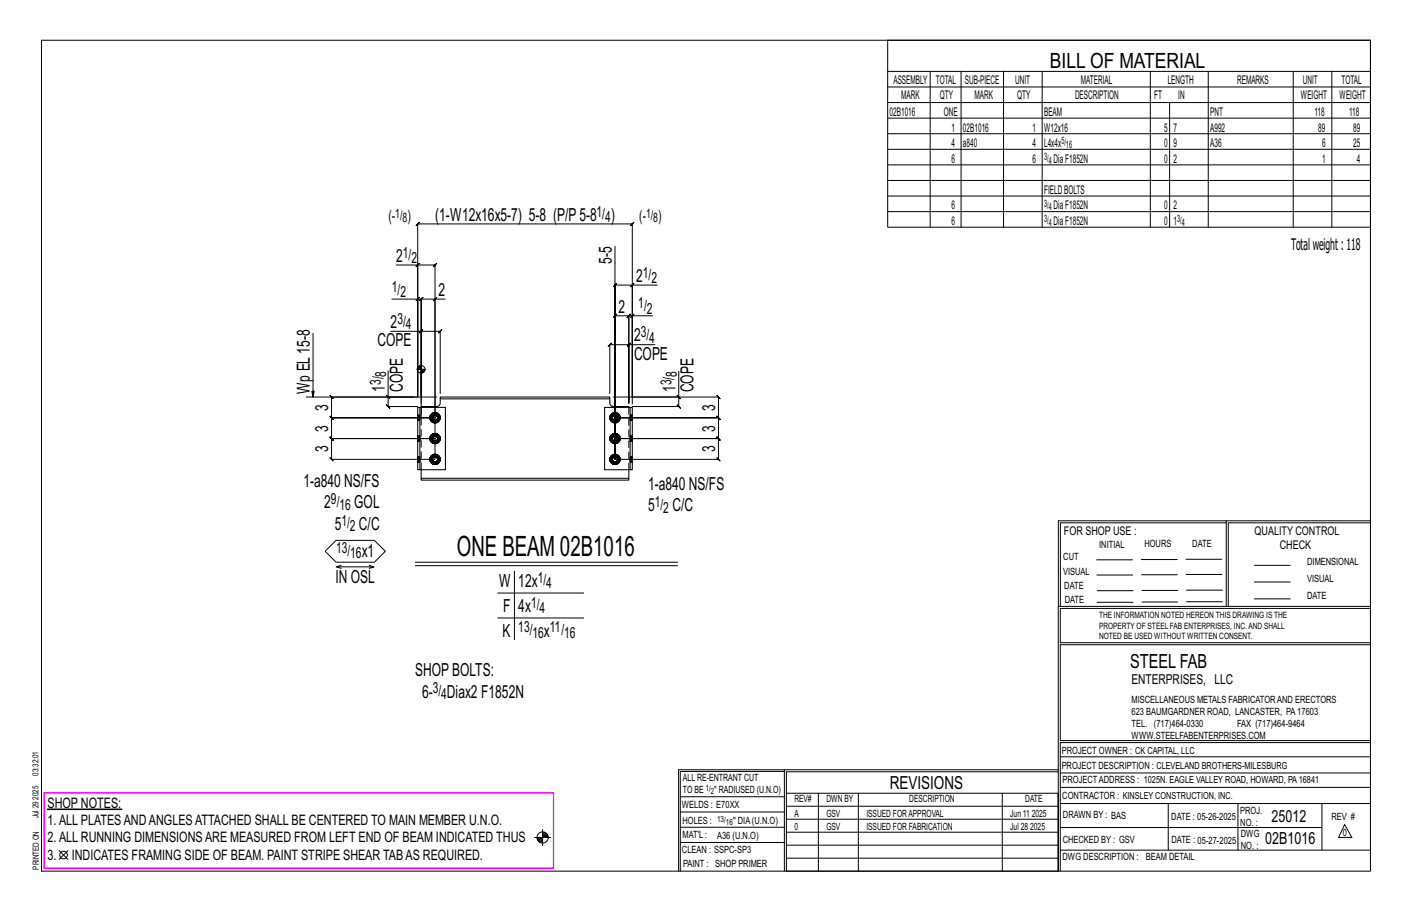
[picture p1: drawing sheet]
<svg xmlns="http://www.w3.org/2000/svg" width="432mm" height="279mm" viewBox="0 0 432 279" stroke-linecap="round" stroke-linejoin="round" font-family="sans-serif">
<path d="M14.5 247.3h22.8v.2h-22.8z" fill="#000" stroke="#000" stroke-width=".31"/>
<g fill="none" stroke="#000" stroke-width=".31">
<path d="M12.7 12.3h406.4v254h-406.4zM271.5 12.3h147.6v57.2h-147.6zM271.5 21.8h147.6M271.5 26.6h147.6M271.5 31.4h147.6M271.5 36.1h147.6M284.5 21.8v47.7M293.9 21.8v47.7M306.9 21.8v47.7M318.7 21.8v47.7M351.8 21.8v47.7M357.7 31.4v38.1"/>
<path d="M369.5 21.8v47.7M395.5 21.8v47.7M407.3 21.8v47.7M271.5 40.9h147.6M271.5 45.6h147.6M271.5 50.4h147.6M271.5 55.2h147.6M271.5 59.9h147.6M188.1 75.3v65.1v-53.3l-.5 .5 1-1-.5 .5h5.3M271.5 64.7h147.6M121.1 81h6.6v40.4v-30h-7.9M127.7 81l-.5 .5 1-1z"/>
<path d="M127.7 81h5.3l-.5 .5 1-1-.5 .5v59.4h-31.6l.5 .5-1-1 .5 .5v-6.3l.5 .5-1-1 .5 .5h31.6h-31.6l.5 .5-1-1 .5 .5v-6.4l.5 .5-1-1 1 1-1-1 .5 .5v-6.3l.5 .5-1-1 .5 .5h25M127.7 91.4h8.4M128.2 90.9l-1 1zM133 91.4l-.5 .5 1-1zM133 91.4v36.3h-31.6h31.6M193.4 87.1l.5-.5-1 1zM193.4 96.5l.5-.5-1 1zM193.4 96.5h-1.1l.5-.5-1 1 .5-.5v26.7v-17.8h8M199.6 96.5h-6.2v27M201 87.1h-7.6v34.3h26.3l-.5-.5 1 1-.5-.5v6.3l-.5-.5 1 1-.5-.5h-31.6h31.6l-.5-.5 1 1-.5-.5v6.4l-.5-.5 1 1-.5-.5h-31.6h31.6l-.5-.5 1 1-.5-.5v6.3l-.5-.5 1 1-.5-.5h-31.6v-43.9l-.5 .5 1-1-.5 .5h4.2l-.5 .5 1-1-.5 .5v26.7M95.7 101.9v19.5l-.3-1.8h.7l-.4 1.8M118.7 113.4v8h14.9"/>
<path d="M119.5 101.3h9.3v21.9M127.4 112.9h2.8M127.7 112.4v.5M128 112.1v.8M128.2 111.9v1M128.3 101.8l1-1zM128.4 111.8v1.1M128.6 111.8v1.1M128.8 101.3h5.8l-.5 .5 1-1-.5 .5v19M128.8 111.5v8.8M129 112.9v1.1M129.2 112.9v1.1"/>
<path d="M129.4 112.9v1M129.6 112.9v.8M129.9 112.9v.5M192.3 105.4l.5-.5-1 1zM192.3 105.4h-5.8l.5-.5-1 1 .5-.5v14.9M207.6 113.5v7.9h-20.1M93.6 121.4h34.1v-52.9l-.5 .5 1-1-.5 .5h65.7l-.5 .5 1-1-.5 .5v52.9M118.2 120.9l1 1zM118.7 121.4v2.9l-.5-.5 1 1-.5-.5h9M128.8 121.4v-30l-.5 .5 1-1-1 1 1-1-.5 .5v36.3M131.5 134.1h.5M131.5 127.7h.5"/>
<path d="M131.6 139.8l.5 .2-.1 .4M131.6 133.5l.5 .2-.1 .4M131.6 127.1l.5 .2-.1 .4M132 135.1l.5 .4M132 128.8l.5 .3M132 134.1l.1 .4-.5 .1M132 127.7l.1 .4-.5 .2M132.1 133.7l.2-.4-.3-.3a1.52 1.52 0 0 0 0 2.1l.3-.3-.2-.3M132.1 127.3l.2-.3-.3-.4a1.52 1.52 0 0 0 0 2.2l.3-.4-.2-.3M132.3 134.8l.3 .2-.1 .5 .5 .1M132.3 128.4l.3 .3-.1 .4 .5 .1M132.5 139l-.5 .3"/>
<path d="M132.5 132.7l-.5 .3M132.5 126.3l-.5 .3M132.6 135l.4 .1v.5l.6-.1M132.6 128.7h.4v.5l.6-.1M133 138.9l-.5 .1 .1 .5-.3 .2M133 139.4l.4 .1 .2-.5 .5 .3-.3 .4M133 132.5l-.5 .2 .1 .4-.3 .2M133 133l.4 .1 .2-.4 .5 .3-.3 .3M133 126.2l-.5 .1 .1 .5-.3 .2M133 126.7l.4 .1 .2-.5 .5 .3-.3 .4M133.4 139.5l.4 .2 .3 .7h.5l-.2 .6M133.4 133.1l.4 .2 .3 .8h.5l-.2 .5"/>
<path d="M133.4 126.8l.4 .2 .3 .7h.5l-.2 .6M133.6 139l-.6-.1v.5l-.4 .1M133.6 132.7l-.6-.2v.5l-.4 .1M133.6 126.3l-.6-.1v.5l-.4 .1M133.8 134.8l.3 .3-.5 .4-.2-.5-.4 .1M133.8 128.4l.3 .4-.5 .3-.2-.4h-.4M134 134.5l.4 .1-.3 .5M134 128.1l.4 .2-.3 .5M134.1 134.1l-.3 .7-.4 .2M134.1 127.7l-.3 .7-.4 .3M134.1 139.3l.3 .5-.4 .2M134.1 133l.3 .5-.4 .2"/>
<path d="M134.1 126.6l.3 .5-.4 .2M134.4 139.8l.2 .6M134.4 133.5l.2 .6M134.4 127.1l.2 .6M186.5 134.1h.5M186.5 127.7h.5M186.7 127.1l.4 .2-.1 .4M186.7 133.5l.4 .2-.1 .4M186.7 139.8l.4 .2-.1 .4M187 128.8l.5 .3M187 135.1l.5 .4M187 127.7l.1 .4-.4 .2"/>
<path d="M187 134.1l.1 .4-.4 .1M187.1 127.3l.2-.3-.3-.4a1.52 1.52 0 0 0 0 2.2l.3-.4-.2-.3M187.1 133.7l.2-.4-.3-.3a1.52 1.52 0 0 0 0 2.1l.3-.3-.2-.3M187.3 128.4l.4 .3-.2 .4 .6 .1M187.3 134.8l.4 .2-.2 .5 .6 .1M187.5 126.3l-.5 .3M187.5 132.7l-.5 .3M187.5 139l-.5 .3M187.7 128.7h.4v.5l.5-.1M187.7 135l.4 .1v.5l.5-.1M188.1 126.2l-.6 .1 .2 .5-.4 .2M188.1 126.7l.4 .1 .1-.5 .5 .3-.3 .4"/>
<path d="M188.1 132.5l-.6 .2 .2 .4-.4 .2M188.1 133l.4 .1 .1-.4 .5 .3-.3 .3M188.1 138.9l-.6 .1 .2 .5-.4 .2M188.1 139.4l.4 .1 .1-.5 .5 .3-.3 .4M188.5 126.8l.3 .2 .3 .7h.5l-.1 .6M188.5 133.1l.3 .2 .3 .8h.5l-.1 .5M188.5 139.5l.3 .2 .3 .7h.5l-.1 .6M188.6 126.3l-.5-.1v.5l-.4 .1M188.6 132.7l-.5-.2v.5l-.4 .1M188.6 139l-.5-.1v.5l-.4 .1M188.8 128.4l.3 .4-.5 .3-.1-.4h-.4M188.8 134.8l.3 .3-.5 .4-.1-.5-.4 .1"/>
<path d="M189 128.1l.5 .2-.4 .5M189 134.5l.5 .1-.4 .5M189.1 127.7l-.3 .7-.3 .3M189.1 134.1l-.3 .7-.3 .2M189.1 126.6l.4 .5-.5 .2M189.1 133l.4 .5-.5 .2M189.1 139.3l.4 .5-.5 .2M189.5 127.1l.1 .6M189.5 133.5l.1 .6M189.5 139.8l.1 .6M207.1 120.9l1 1zM207.6 121.4v2.9l-.5-.5 1 1-.5-.5h-14.2"/>
<path d="M131.5 140.4h.5M132 141.5l.5 .3M132 140.4l.1 .4-.5 .2M132.1 140l.2-.3-.3-.4a1.52 1.52 0 0 0 0 2.2l.3-.4-.2-.3M132.3 141.1l.3 .3-.1 .4 .5 .1M132.6 141.4h.4v.5l.6-.1M133.8 141.1l.3 .4-.5 .3-.2-.4h-.4M134 140.8l.4 .2-.3 .5M134.1 140.4l-.3 .7-.4 .3M186.5 140.4h.5M187 141.5l.5 .3M187 140.4l.1 .4-.4 .2"/>
<path d="M187.1 140l.2-.3-.3-.4a1.52 1.52 0 0 0 0 2.2l.3-.4-.2-.3M187.3 141.1l.4 .3-.2 .4 .6 .1M187.7 141.4h.4v.5l.5-.1M188.8 141.1l.3 .4-.5 .3-.1-.4h-.4M189 140.8l.5 .2-.4 .5M189.1 140.4l-.3 .7-.3 .3M375 159.8h-50.7v25.6M375 159.2h-51.3l-.1 107.1M419.1 159.2h-44.1v26.2M419.1 159.8h-43.5v25.6M99.4 168.5l3.4-3.3h11.7l3.3 3.3-3.3 3.4h-11.7zM102.9 173.3h11.4l-1.4 .5"/>
<path d="M104.3 172.8l-1.4 .5 1.4 .5M112.9 172.8l1.4 .5M127 171.9h80.2M127 172.9h80.2M157.3 174.6v21M335.4 171.1h10.9M335.4 175.8h11M349 171h11M349.1 175.7h11M362.7 171h10.9M362.7 175.6h11M383.6 172.8h11"/>
<path d="M383.6 177.9h11M152.2 181.3h26.3M152.2 188.9h26.3M323.7 185.4h95.4M335.5 184.1h11M335.5 180.6h11M349.2 184h11M349.2 180.5h11M362.9 180.4h10.9M362.9 184h10.9M383.6 183.1h11M419.1 186h-94.9v10.5h94.9"/>
<path d="M419.1 197.1h-94.9v29.3h94.9v.6h-94.9v39.3M239.9 235.8h-31.9v30.5M239.9 235.3h-32.4v31M323.6 235.3h-83.7v31M323.6 235.9h-83.1v6.6M324.2 236.3h94.9M324.2 231.4h94.9M163.5 256h4.9M164.2 256.3h1.7M164.3 256.6h1.6M164.4 256.9h1.5M164.7 257.2h1.2"/>
<path d="M165 257.4h.9M165.9 253.6v4.9M165.9 254.6h1M165.9 255.7h1.7M165.9 254.9h1.3M165.9 255.2h1.5M165.9 255.4h1.7M208 252.9h31.9M208 257.5h31.9M208 243.6h31.9M208 248.2h31.9M240.5 242.5h83.1v23.8h-83.1z"/>
<path d="M240.5 258.4h83.1M240.5 254.4h83.1M240.5 250.4h83.1M240.5 246.5h83.1M250.3 242.5v23.8M262.5 242.5v23.8M306.5 242.5v23.8M324.2 253h80.1M324.2 245.6h94.9M324.2 259.9h94.9M324.2 240.7h94.9M357.3 245.6v14.3"/>
<path d="M378.6 245.6v14.3M404.3 245.6v14.3M411.2 252.1l2.2 3.9h-4zM18.1 260l2.7 2.7M20.8 260l-2.7 2.7M240.5 262.3h83.1"/>
<circle cx="128.8" cy="112.9" r="1.16"/>
<circle cx="165.9" cy="256" r="1.71"/>
<circle cx="19.4" cy="261.4" r="1.17"/>
</g>
<path d="M13.5 242.4h155.8v23h-155.8z" fill="none" stroke="#f0f" stroke-width=".5"/>
<path d="M127.7 124.5h.7v19.1h-.7zM128.4 124.5h7.8v19.1h-7.8M134.6 121.4h51.9v.5h-51.9zM134.6 121.9v1.3a1.06 1.06 0 0 1-1 1.1h-4.8v.2M186.5 121.9v1.3a1.06 1.06 0 0 0 1 1.1h4.8v.2M192.7 124.5h.7v19.1h-.7zM192.7 124.5h-7.8v19.1h7.8M128.8 146.2h63.5v.6h-63.5zM128.8 143.6v2.6M192.3 143.6v2.6" fill="none" stroke="#000" stroke-width=".32"/>
<g fill="none" stroke="#000" stroke-width=".31" stroke-dasharray="2 1.4">
<path d="M127.7 139.8v-.2h.7v.2M127.7 139.6h.7M127.7 134.9h.7zM127.7 134.9v-.2M127.7 134.4v.3h.7v.2M127.7 134.1v-.4h.7v.4M127.7 133.7v-.2h.7v.2M127.7 133.5v-.2h.7v.2M127.7 133.3h.7M127.7 128.5l.7 .1zM127.7 128.5v-.2M127.7 128v.3h.7v.2"/>
<path d="M127.7 127.7v-.3h.7v.3M127.7 127.4v-.3h.7v.3M127.7 127.1v-.2h.7v.2M127.7 126.9h.7M128.4 134.4v-.3h-.7v.3h.7v.3M128.4 128v-.3h-.7v.3h.7v.3M128.8 124.5v19.1M131.4 134.1l.2 .6zM131.4 127.7l.2 .6zM131.5 134.1l.1 .5zM131.5 134.1l.8-1.4-.8 1.4 .8 1.3-.8-1.3h.5M131.5 127.7l.1 .6z"/>
<path d="M131.5 127.7l.8-1.3-.8 1.3 .8 1.3-.8-1.3h.5M131.6 139.8l-.2 .6zM131.6 133.5l-.2 .6zM131.6 134.7l.3 .5zM131.6 127.1l-.2 .6zM131.6 128.3l.3 .5zM131.6 139.8l.5 .2-.1 .4M131.6 134.6l.5-.1-.1-.4M131.6 133.5l.5 .2-.1 .4M131.6 128.3l.5-.2-.1-.4M131.6 127.1l.5 .2-.1 .4M131.9 139.3l-.3 .5z"/>
<path d="M131.9 139.3l.5-.4zM131.9 132.9l-.3 .6zM131.9 135.2l.5 .3zM131.9 132.9l.5-.3zM131.9 126.6l-.3 .5zM131.9 128.8l.5 .4zM131.9 126.6l.5-.4zM132 139.3l.5-.3zM132 139.3l.5-.3M132 135.1l.5 .4zM132 135.1l.5 .4M132 133l.5-.3z"/>
<path d="M132 133l.5-.3M132 128.8l.5 .3zM132 128.8l.5 .3M132 126.6l.5-.3zM132 126.6l.5-.3M132.1 134.5l.5 .5M132.1 133.7l.5-.6M132.1 128.1l.5 .6M132.1 127.3l.5-.5M132.2 134.1l.1 .4zM132.2 127.7l.1 .4zM132.3 139.1h1.5z"/>
<path d="M132.3 135.4h1.5zM132.3 132.7h1.5zM132.3 129h1.5zM132.3 126.4h1.5zM132.3 139.7l-.3-.4-.5 1.1 .1-.6v1.2l.4 .5-.4-.5 .4 .5 .3-.4M132.3 133.3l-.3-.3-.5 1.1 .1-.6v1.1l.4 .5-.4-.5 .4 .5 .3-.3M132.3 127l-.3-.4-.5 1.1 .1-.6v1.2l.4 .5-.4-.5 .4 .5 .3-.4M132.3 133.7l-.1 .4zM132.3 134.5l.3 .3zM132.3 133.7l.3-.3zM132.3 127.3l-.1 .4zM132.3 128.1l.3 .3z"/>
<path d="M132.3 127.3l.3-.3zM132.4 138.9l.6-.1zM132.4 135.5l.6 .2zM132.4 132.6l.6-.1zM132.4 129.2l.6 .1zM132.4 126.2l.6-.1zM132.6 139.7l.4-.1zM132.6 135l.4 .1v.5l-.5-.1 .5 .1-.5-.1zM132.6 134.8l.4 .1zM132.6 133.4l.4-.1zM132.6 128.7h.4v.5l-.5-.1 .5 .1-.5-.1zM132.6 128.4l.4 .1z"/>
<path d="M132.6 127l.4-.1zM133 138.9l-.5 .1 .5-.1-.5 .1 .1 .5 .4-.1M133 139.6l.4 .1zM133 138.9l.6 .1-.6-.1 .6 .1-.2 .5-.4-.1zM133 138.8l.6 .1zM133 132.5l-.5 .2 .5-.2-.5 .2 .1 .4 .4-.1M133 135.7l.6-.2zM133 135.6l.6-.1zM133 135.6l.6-.1M133 135.1l.4-.1 .2 .5M133 134.9l.4-.1zM133 133.3l.4 .1z"/>
<path d="M133 132.5l.6 .2-.6-.2 .6 .2-.2 .4-.4-.1zM133 132.5l.6 .1zM133 126.2l-.5 .1 .5-.1-.5 .1 .1 .5 .4-.1M133 129.3l.6-.1zM133 129.2l.6-.1zM133 129.2l.6-.1M133 128.7h.4l.2 .4M133 128.5l.4-.1zM133 126.9l.4 .1zM133 126.2l.6 .1-.6-.1 .6 .1-.2 .5-.4-.1zM133 126.1l.6 .1zM133.4 139.7l.3 .3z"/>
<path d="M133.4 139.5l.4 .2M133.4 135l.4-.2M133.4 134.8l.3-.3zM133.4 133.4l.3 .3zM133.4 133.1l.4 .2M133.4 128.7l.4-.3M133.4 128.4l.3-.3zM133.4 127l.3 .3zM133.4 126.8l.4 .2M133.6 139l.5 .3zM133.6 139l.5 .3M133.6 135.5l.5-.4z"/>
<path d="M133.6 135.5l.5-.4M133.6 132.7l.5 .3zM133.6 132.7l.5 .3M133.6 129.1l.5-.3zM133.6 129.1l.5-.3M133.6 126.3l.5 .3zM133.6 126.3l.5 .3M133.6 138.9l.6 .4zM133.6 135.5l.6-.3zM133.6 132.6l.6 .3zM133.6 129.2l.6-.4zM133.6 126.2l.6 .4z"/>
<path d="M133.7 133.7l.1 .4zM133.7 127.3l.1 .4zM133.8 139.1l.8 1.3zM133.8 132.7l.8 1.4zM133.8 126.4l.8 1.3zM133.8 134.1l-.1 .4zM133.8 127.7l-.1 .4zM134 134.5l.4 .1-.3 .5M134 133.7l.4-.2-.3-.5M134 128.1l.4 .2-.3 .5M134 127.3l.4-.2-.3-.5M134.1 139.3l-.3 .4 .3 .7h.5l-.2 .6"/>
<path d="M134.1 135.1l-.3-.3 .3-.7M134.1 133l-.3 .3 .3 .8h.5l-.2 .5M134.1 128.8l-.3-.4 .3-.7M134.1 126.6l-.3 .4 .3 .7h.5l-.2 .6M134.2 139.3l.3 .5zM134.2 132.9l.3 .6zM134.2 126.6l.3 .5zM134.4 139.8l.2 .6zM134.4 139.8l.2 .6M134.4 133.5l.2 .6zM134.4 133.5l.2 .6M134.4 127.1l.2 .6z"/>
<path d="M134.4 127.1l.2 .6M134.5 139.8l.1 .6zM134.5 134.7l-.3 .5zM134.5 133.5l.1 .6zM134.5 128.3l-.3 .5zM134.5 127.1l.1 .6zM134.6 134.1l-.8 1.3zM134.6 127.7l-.8 1.3zM134.6 134.1l-.1 .6zM134.6 127.7l-.1 .6zM186.5 127.7l.1 .6zM186.5 134.1l.1 .6z"/>
<path d="M186.5 127.7l.2 .6zM186.5 127.7l.8-1.3-.8 1.3 .8 1.3-.8-1.3h.5M186.5 134.1l.2 .5zM186.5 134.1l.8-1.4-.8 1.4 .8 1.3-.8-1.3h.5M186.6 127.1l-.1 .6zM186.6 128.3l.3 .5zM186.6 133.5l-.1 .6zM186.6 134.7l.3 .5zM186.6 139.8l-.1 .6zM186.7 128.3l.4-.2-.1-.4M186.7 127.1l.4 .2-.1 .4M186.7 134.6l.4-.1-.1-.4"/>
<path d="M186.7 133.5l.4 .2-.1 .4M186.7 139.8l.4 .2-.1 .4M186.9 126.6l-.3 .5zM186.9 128.8l.6 .4zM186.9 126.6l.6-.4zM186.9 132.9l-.3 .6zM186.9 135.2l.6 .3zM186.9 132.9l.6-.3zM186.9 139.3l-.3 .5zM186.9 139.3l.6-.4zM187 128.8l.5 .3zM187 128.8l.5 .3"/>
<path d="M187 126.6l.5-.3zM187 126.6l.5-.3M187 135.1l.5 .4zM187 135.1l.5 .4M187 133l.5-.3zM187 133l.5-.3M187 139.3l.5-.3zM187 139.3l.5-.3M187.1 128.1l.6 .6M187.1 127.3l.6-.5M187.1 134.5l.6 .5M187.1 133.7l.6-.6"/>
<path d="M187.3 127.7l.1 .4zM187.3 134.1l.1 .4zM187.3 129h1.5zM187.3 126.4h1.5zM187.3 135.4h1.5zM187.3 132.7h1.5zM187.3 139.1h1.5zM187.3 127l-.3-.4-.5 1.1 .2-.6v1.2l.3 .5-.3-.5 .3 .5 .3-.4M187.3 133.3l-.3-.3-.5 1.1 .2-.6v1.1l.3 .5-.3-.5 .3 .5 .3-.3M187.3 139.7l-.3-.4-.5 1.1 .2-.6v1.2l.3 .5-.3-.5 .3 .5 .3-.4M187.4 127.3l-.1 .4zM187.4 128.1l.3 .3z"/>
<path d="M187.4 127.3l.3-.3zM187.4 133.7l-.1 .4zM187.4 134.5l.3 .3zM187.4 133.7l.3-.3zM187.5 129.2l.6 .1zM187.5 126.2l.6-.1zM187.5 135.5l.6 .2zM187.5 132.6l.6-.1zM187.5 138.9l.6-.1zM187.7 128.7h.4v.5l-.6-.1 .6 .1-.6-.1zM187.7 128.4l.4 .1zM187.7 127l.4-.1z"/>
<path d="M187.7 135l.4 .1v.5l-.6-.1 .6 .1-.6-.1zM187.7 134.8l.4 .1zM187.7 133.4l.4-.1zM187.7 139.7l.4-.1zM188.1 126.2l-.6 .1 .6-.1-.6 .1 .2 .5 .4-.1M188.1 129.3l.6-.1zM188.1 129.2l.5-.1zM188.1 129.2l.5-.1M188.1 128.7h.4l.1 .4M188.1 128.5l.4-.1zM188.1 126.9l.4 .1zM188.1 126.2l.5 .1-.5-.1 .5 .1-.1 .5-.4-.1z"/>
<path d="M188.1 126.1l.6 .1zM188.1 132.5l-.6 .2 .6-.2-.6 .2 .2 .4 .4-.1M188.1 135.7l.6-.2zM188.1 135.6l.5-.1zM188.1 135.6l.5-.1M188.1 135.1l.4-.1 .1 .5M188.1 134.9l.4-.1zM188.1 133.3l.4 .1zM188.1 132.5l.5 .2-.5-.2 .5 .2-.1 .4-.4-.1zM188.1 132.5l.6 .1zM188.1 138.9l-.6 .1 .6-.1-.6 .1 .2 .5 .4-.1M188.1 139.6l.4 .1z"/>
<path d="M188.1 138.9l.5 .1-.5-.1 .5 .1-.1 .5-.4-.1zM188.1 138.8l.6 .1zM188.5 128.7l.3-.3M188.5 128.4l.3-.3zM188.5 127l.3 .3zM188.5 126.8l.3 .2M188.5 135l.3-.2M188.5 134.8l.3-.3zM188.5 133.4l.3 .3zM188.5 133.1l.3 .2M188.5 139.7l.3 .3zM188.5 139.5l.3 .2"/>
<path d="M188.6 129.1l.5-.3zM188.6 129.1l.5-.3M188.6 126.3l.5 .3zM188.6 126.3l.5 .3M188.6 135.5l.5-.4zM188.6 135.5l.5-.4M188.6 132.7l.5 .3zM188.6 132.7l.5 .3M188.6 139l.5 .3zM188.6 139l.5 .3M188.7 129.2l.5-.4zM188.7 126.2l.5 .4z"/>
<path d="M188.7 135.5l.5-.3zM188.7 132.6l.5 .3zM188.7 138.9l.5 .4zM188.8 127.3l.1 .4zM188.8 133.7l.1 .4zM188.8 126.4l.8 1.3zM188.8 132.7l.8 1.4zM188.8 139.1l.8 1.3zM188.9 127.7l-.1 .4zM188.9 134.1l-.1 .4zM189 128.1l.5 .2-.4 .5M189 127.3l.5-.2-.4-.5"/>
<path d="M189 134.5l.5 .1-.4 .5M189 133.7l.5-.2-.4-.5M189.1 128.8l-.3-.4 .3-.7M189.1 126.6l-.3 .4 .3 .7h.5l-.1 .6M189.1 135.1l-.3-.3 .3-.7M189.1 133l-.3 .3 .3 .8h.5l-.1 .5M189.1 139.3l-.3 .4 .3 .7h.5l-.1 .6M189.2 126.6l.3 .5zM189.2 132.9l.3 .6zM189.2 139.3l.3 .5zM189.5 127.1l.1 .6zM189.5 127.1l.1 .6"/>
<path d="M189.5 133.5l.1 .6zM189.5 133.5l.1 .6M189.5 139.8l.1 .6zM189.5 139.8l.1 .6M189.5 128.3l-.3 .5zM189.5 127.1l.2 .6zM189.5 134.7l-.3 .5zM189.5 133.5l.2 .6zM189.5 139.8l.2 .6zM189.6 127.7l-.8 1.3zM189.6 134.1l-.8 1.3zM189.7 127.7l-.2 .6z"/>
<path d="M189.7 134.1l-.2 .6zM192.7 126.9h.7zM192.7 127.4v.3h.7v-.3h-.7v-.3M192.7 133.2l.7 .1zM192.7 133.7v.4h.7v-.4h-.7v-.2M192.7 139.6h.7zM193.4 126.9v.2M193.4 127.4v-.3h-.7v-.2M193.4 127.7v.3h-.7v-.3M193.4 128v.3h-.7v-.3M193.4 128.3v.2h-.7v-.2M193.4 128.5h-.7"/>
<path d="M193.4 133.3v.2M193.4 133.7v-.2h-.7v-.2M193.4 134.1v.3h-.7v-.3M193.4 134.4v.3h-.7v-.3M193.4 134.7v.2h-.7v-.2M193.4 134.9h-.7M193.4 139.6v.2M127.7 141.2l.7 .1zM127.7 141.2v-.2M127.7 140.7v.3h.7v.2M127.7 140.4v-.3h.7v.3M127.7 140.1v-.3h.7v.3"/>
<path d="M128.4 140.7v-.3h-.7v.3h.7v.3M131.4 140.4l.2 .6zM131.5 140.4l.1 .6zM131.5 140.4l.8-1.3-.8 1.3 .8 1.3-.8-1.3h.5M131.6 141l.3 .5zM131.6 141l.5-.2-.1-.4M131.9 141.5l.5 .4zM132 141.5l.5 .3zM132 141.5l.5 .3M132.1 140.8l.5 .6M132.1 140l.5-.5M132.2 140.4l.1 .4z"/>
<path d="M132.3 141.7h1.5zM132.3 140l-.1 .4zM132.3 140.8l.3 .3zM132.3 140l.3-.3zM132.4 141.9l.6 .1zM132.6 141.4h.4v.5l-.5-.1 .5 .1-.5-.1zM132.6 141.1l.4 .1zM133 142l.6-.1zM133 141.9l.6-.1zM133 141.9l.6-.1M133 141.4h.4l.2 .4M133 141.2l.4-.1z"/>
<path d="M133.4 141.4l.4-.3M133.4 141.1l.3-.3zM133.6 141.8l.5-.3zM133.6 141.8l.5-.3M133.6 141.9l.6-.4zM133.7 140l.1 .4zM133.8 140.4l-.1 .4zM134 140.8l.4 .2-.3 .5M134 140l.4-.2-.3-.5M134.1 141.5l-.3-.4 .3-.7M134.5 141l-.3 .5zM134.6 140.4l-.8 1.3z"/>
<path d="M134.6 140.4l-.1 .6zM186.5 140.4l.1 .6zM186.5 140.4l.2 .6zM186.5 140.4l.8-1.3-.8 1.3 .8 1.3-.8-1.3h.5M186.6 141l.3 .5zM186.7 141l.4-.2-.1-.4M186.9 141.5l.6 .4zM187 141.5l.5 .3zM187 141.5l.5 .3M187.1 140.8l.6 .6M187.1 140l.6-.5M187.3 140.4l.1 .4z"/>
<path d="M187.3 141.7h1.5zM187.4 140l-.1 .4zM187.4 140.8l.3 .3zM187.4 140l.3-.3zM187.5 141.9l.6 .1zM187.7 141.4h.4v.5l-.6-.1 .6 .1-.6-.1zM187.7 141.1l.4 .1zM188.1 142l.6-.1zM188.1 141.9l.5-.1zM188.1 141.9l.5-.1M188.1 141.4h.4l.1 .4M188.1 141.2l.4-.1z"/>
<path d="M188.5 141.4l.3-.3M188.5 141.1l.3-.3zM188.6 141.8l.5-.3zM188.6 141.8l.5-.3M188.7 141.9l.5-.4zM188.8 140l.1 .4zM188.9 140.4l-.1 .4zM189 140.8l.5 .2-.4 .5M189 140l.5-.2-.4-.5M189.1 141.5l-.3-.4 .3-.7M189.5 141l-.3 .5zM189.6 140.4l-.8 1.3z"/>
<path d="M189.7 140.4l-.2 .6zM192.3 143.6v-19.1M192.7 140.1v.3h.7v-.3h-.7v-.3M193.4 140.1v-.3h-.7v-.2M193.4 140.4v.3h-.7v-.3M193.4 140.7v.3h-.7v-.3M193.4 141v.2h-.7v-.2M193.4 141.2h-.7"/>
</g>
<text font-size="8.6" x="139.7" y="169.9">ONE BEAM 02B1016</text>
<text font-size="6.4" x="321.1" y="20.7">BILL OF MATERIAL</text>
<text font-size="5.9" x="345.6" y="204.1">STEEL FAB</text>
<g font-size="5.5">
<text x="133.1" y="67.5">(1-W12x16x5-7) 5-8 (P/P5-8</text>
<text x="186.8" y="67.5">)</text>
<text x="121.1" y="80">2</text>
<text x="187.1" y="80.6" transform="rotate(-90 187.1 80.6)">5-5</text>
<text x="194.6" y="86.2">2</text>
<text x="134.1" y="90.4">2</text>
<text x="189.2" y="95.5">2</text>
<text x="119.5" y="100.3">2</text>
<text x="115.4" y="105.8">COPE</text>
<text x="193.9" y="104.4">2</text>
<text x="193.9" y="109.9">COPE</text>
<text x="117.7" y="119.8" transform="rotate(-90 117.7 119.8)">1</text>
<text x="123.2" y="119.8" transform="rotate(-90 123.2 119.8)">COPE</text>
<text x="206.6" y="119.9" transform="rotate(-90 206.6 119.9)">1</text>
<text x="212.1" y="119.9" transform="rotate(-90 212.1 119.9)">COPE</text>
<text x="94.7" y="120.3" transform="rotate(-90 94.7 120.3)">Wp EL15-8</text>
<text x="100.4" y="125.6" transform="rotate(-90 100.4 125.6)">3</text>
<text x="218.7" y="125.6" transform="rotate(-90 218.7 125.6)">3</text>
<text x="100.4" y="131.9" transform="rotate(-90 100.4 131.9)">3</text>
<text x="218.7" y="131.9" transform="rotate(-90 218.7 131.9)">3</text>
<text x="100.4" y="138.3" transform="rotate(-90 100.4 138.3)">3</text>
<text x="218.7" y="138.3" transform="rotate(-90 218.7 138.3)">3</text>
<text x="92.8" y="148.9">1-a840 NS/FS</text>
<text x="198.2" y="149.8">1-a840 NS/FS</text>
<text x="99.2" y="155.4">2</text>
<text x="108.3" y="155.4">GOL</text>
<text x="102.3" y="161.9">5</text>
<text x="109.8" y="161.9">C/C</text>
<text x="198.2" y="156.3">5</text>
<text x="205.6" y="156.3">C/C</text>
<text x="110.6" y="170.3">x1</text>
<text x="102.6" y="178.3">IN OSL</text>
<text x="152.6" y="179.3">W</text>
<text x="158.5" y="179.3">12x</text>
<text x="153.9" y="187">F</text>
<text x="158.5" y="187">4x</text>
<text x="153.7" y="194.6">K</text>
<text x="166.3" y="194.6">x</text>
<text x="127" y="206.7">SHOPBOLTS:</text>
<text x="129.1" y="213.2">6-</text>
<text x="136.7" y="213.2">Diax2 F1852N</text>
<text x="272.2" y="241.1">REVISIONS</text>
</g>
<g font-size="5.1">
<text x="388.9" y="251.3">25012</text>
<text x="386.9" y="258.1">02B1016</text>
</g>
<text font-size="4.9" x="394.8" y="76.4">Totalweight : 118</text>
<g font-size="4.7">
<text x="118.8" y="67.6">(-</text>
<text x="124.6" y="67.6">)</text>
<text x="182.4" y="66.2">1/</text>
<text x="185.1" y="67.9">4</text>
<text x="195.5" y="67.6">(-</text>
<text x="201.3" y="67.6">)</text>
<text x="123.2" y="78.8">1/</text>
<text x="125.8" y="80.4">2</text>
<text x="119.8" y="89.2">1/</text>
<text x="196.6" y="84.9">1/</text>
<text x="199.2" y="86.6">2</text>
<text x="122.4" y="90.9">2</text>
<text x="195.2" y="94.3">1/</text>
<text x="197.8" y="96">2</text>
<text x="121.5" y="99">3/</text>
<text x="124.1" y="100.7">4</text>
<text x="195.9" y="103.1">3/</text>
<text x="198.6" y="104.8">4</text>
<text x="116.5" y="117.7" transform="rotate(-90 116.5 117.7)">3/</text>
<text x="118.1" y="115.1" transform="rotate(-90 118.1 115.1)">8</text>
<text x="205.3" y="117.8" transform="rotate(-90 205.3 117.8)">3/</text>
<text x="207" y="115.2" transform="rotate(-90 207 115.2)">8</text>
<text x="101.2" y="154.2">9/</text>
<text x="103.8" y="155.8">16</text>
<text x="200.2" y="155">1/</text>
<text x="104.4" y="160.7">1/</text>
<text x="202.8" y="156.7">2</text>
<text x="107" y="162.4">2</text>
<text x="102.8" y="169.1">13/</text>
<text x="107.1" y="170.7">16</text>
<text x="164.4" y="178.1">1/</text>
<text x="167.1" y="179.8">4</text>
<text x="162.4" y="185.7">1/</text>
<text x="165" y="187.4">4</text>
<text x="158.5" y="193.3">13/</text>
<text x="162.9" y="195">16</text>
<text x="168.2" y="193.3">11/</text>
<text x="172.5" y="195">16</text>
<text x="132.3" y="212">3/</text>
<text x="134.9" y="213.6">4</text>
</g>
<g font-size="4.4">
<text x="14.5" y="247.1">SHOP NOTES:</text>
<text x="14.5" y="257.5">2.ALL RUNNING DIMENSIONSARE MEASURED FROM LEFT END OF BEAM INDICATED THUS</text>
<text x="14.5" y="252.3">1.ALL PLATESANDANGLESATTACHED SHALL BE CENTERED TO MAIN MEMBER U.N.O.</text>
<text x="14.5" y="262.8">3.</text>
<text x="22" y="262.8">INDICATES FRAMING SIDE OF BEAM. PAINT STRIPE SHEAR TABAS REQUIRED.</text>
</g>
<text font-size="4.2" x="346" y="209.1">ENTERPRISES, LLC</text>
<g font-size="4">
<text x="120.9" y="66.6">1/</text>
<text x="123.1" y="68">8</text>
<text x="197.6" y="66.6">1/</text>
<text x="199.8" y="68">8</text>
</g>
<g font-size="3.7">
<text x="273.2" y="25.6">ASSEMBLY</text>
<text x="286.2" y="25.6">TOTAL</text>
<text x="295.1" y="25.6">SUB-PIECE</text>
<text x="310.4" y="25.6">UNIT</text>
<text x="330.5" y="25.6">MATERIAL</text>
<text x="357.1" y="25.6">LENGTH</text>
<text x="378.3" y="25.6">REMARKS</text>
<text x="398.4" y="25.6">UNIT</text>
<text x="410.2" y="25.6">TOTAL</text>
<text x="272.1" y="35.5">02B1016</text>
<text x="275.6" y="30.4">MARK</text>
<text x="287.4" y="30.4">QTY</text>
<text x="288.6" y="35.5">ONE</text>
<text x="298" y="30.4">MARK</text>
<text x="311" y="30.4">QTY</text>
<text x="319.3" y="35.5">BEAM</text>
<text x="328.7" y="30.4">DESCRIPTION</text>
<text x="353" y="30.4">FT</text>
<text x="360.3" y="30.4">IN</text>
<text x="370.1" y="35.5">PNT</text>
<text x="397.8" y="30.4">WEIGHT</text>
<text x="402" y="35.5">118</text>
<text x="409.6" y="30.4">WEIGHT</text>
<text x="412.6" y="35.5">118</text>
<text x="290.9" y="40.2">1</text>
<text x="294.5" y="40.2">02B1016</text>
<text x="315.8" y="40.2">1</text>
<text x="319.3" y="40.2">W12x16</text>
<text x="356" y="40.2">5</text>
<text x="358.9" y="40.2">7</text>
<text x="370.1" y="40.2">A992</text>
<text x="403.2" y="40.2">89</text>
<text x="413.8" y="40.2">89</text>
<text x="290.9" y="45">4</text>
<text x="294.5" y="45">a840</text>
<text x="315.8" y="45">4</text>
<text x="319.3" y="45">L4x4x</text>
<text x="356" y="45">0</text>
<text x="358.9" y="45">9</text>
<text x="370.1" y="45">A36</text>
<text x="404.3" y="45">6</text>
<text x="413.8" y="45">25</text>
<text x="290.9" y="49.7">6</text>
<text x="315.8" y="49.7">6</text>
<text x="322.2" y="49.7">DiaF1852N</text>
<text x="356" y="49.7">0</text>
<text x="358.9" y="49.7">2</text>
<text x="404.3" y="49.7">1</text>
<text x="415" y="49.7">4</text>
<text x="319.3" y="59.3">FIELDBOLTS</text>
<text x="290.9" y="64">6</text>
<text x="322.2" y="64">DiaF1852N</text>
<text x="356" y="64">0</text>
<text x="358.9" y="64">2</text>
<text x="290.9" y="68.8">6</text>
<text x="322.2" y="68.8">DiaF1852N</text>
<text x="356" y="68.8">0</text>
<text x="358.9" y="68.8">1</text>
<text x="325.3" y="163.4">FOR SHOP USE :</text>
<text x="383.7" y="163.4">QUALITY CONTROL</text>
<text x="391.4" y="167.8">CHECK</text>
</g>
<g font-size="3.1">
<text x="324.6" y="44.1">5/</text>
<text x="326" y="45.3">16</text>
<text x="319.3" y="48.9">3/</text>
<text x="320.7" y="50">4</text>
<text x="319.3" y="63.2">3/</text>
<text x="320.7" y="64.3">4</text>
<text x="319.3" y="68">3/</text>
<text x="320.7" y="69.1">4</text>
<text x="360" y="68">3/</text>
<text x="361.4" y="69.1">4</text>
<text x="336.2" y="167.4">INITIAL</text>
<text x="350" y="167.1">HOURS</text>
<text x="364.6" y="167.2">DATE</text>
<text x="325.2" y="171.3">CUT</text>
<text x="399.8" y="172.8">DIMENSIONAL</text>
<text x="325.1" y="175.8">VISUAL</text>
<text x="399.8" y="177.9">VISUAL</text>
<text x="325.5" y="180">DATE</text>
<text x="325.7" y="184.4">DATE</text>
<text x="399.8" y="183.1">DATE</text>
<text x="346" y="215">MISCELLANEOUS METALS FABRICATORAND ERECTORS</text>
<text x="346" y="218.6">623 BAUMGARDNER ROAD, LANCASTER, PA17603</text>
<text x="346" y="225.8">WWW.STEELFABENTERPRISES.COM</text>
<text x="346" y="222.2">TEL. (717)464-0330</text>
<text x="378.3" y="222.2">FAX (717)464-9464</text>
<text x="324.7" y="230.5">PROJECT OWNER : CK CAPITAL, LLC</text>
<text x="208.8" y="238.8">ALL RE-ENTRANT CUT</text>
<text x="324.7" y="235.1">PROJECT DESCRIPTION : CLEVELAND BROTHERS-MILESBURG</text>
<text x="324.9" y="239.5">PROJECTADDRESS : 1025N. EAGLE VALLEY ROAD, HOWARD, PA16841</text>
<text x="208.8" y="242.5">TO BE</text>
<text x="218.4" y="242.5">&quot; RADIUSED (U.N.O)</text>
<text x="242.9" y="245.3">REV#</text>
<text x="252.7" y="245.3">DWN BY</text>
<text x="278.1" y="245.3">DESCRIPTION</text>
<text x="313.5" y="245.3">DATE</text>
<text x="324.9" y="244.2">CONTRACTOR : KINSLEY CONSTRUCTION, INC.</text>
<text x="208.5" y="247">WELDS : E70XX</text>
<text x="208.7" y="251.7">HOLES :</text>
<text x="224.2" y="251.8">&quot; DIA(U.N.O)</text>
<text x="242.9" y="249.9">A</text>
<text x="252.7" y="249.9">GSV</text>
<text x="264.9" y="249.9">ISSUED FORAPPROVAL</text>
<text x="309" y="249.9">Jun 11</text>
<text x="315.5" y="249.9">2025</text>
<text x="325.1" y="250">DRAWN BY : BAS</text>
<text x="358.2" y="250.5">DATE : 05-26-2025</text>
<text x="379.3" y="248.9">PROJ.</text>
<text x="407.2" y="250.5">REV #</text>
<text x="208.7" y="256.3">MAT'L :</text>
<text x="219.3" y="256.4">A36 (U.N.O)</text>
<text x="242.9" y="253.8">0</text>
<text x="252.7" y="253.8">GSV</text>
<text x="264.9" y="253.8">ISSUED FOR FABRICATION</text>
<text x="309" y="253.8">Jul 28</text>
<text x="315" y="253.8">2025</text>
<text x="325" y="257.6">CHECKED BY : GSV</text>
<text x="358.3" y="257.7">DATE : 05-27-2025</text>
<text x="379.3" y="252.5">NO. :</text>
<text x="379.5" y="255.9">DWG</text>
<text x="410.6" y="255.5">0</text>
<text x="208.6" y="260.7">CLEAN : SSPC-SP3</text>
<text x="324.9" y="262.9">DWG DESCRIPTION :</text>
<text x="350.4" y="263">BEAM DETAIL</text>
<text x="379.5" y="259.5">NO. :</text>
<text x="208.9" y="265">PAINT : SHOP PRIMER</text>
</g>
<g font-size="2.7">
<text x="336.1" y="189">THE INFORMATION NOTED HEREON THIS DRAWING IS THE</text>
<text x="336.1" y="195.4">NOTED BE USED WITHOUT WRITTEN CONSENT.</text>
<text x="336.1" y="192.2">PROPERTY OF STEEL FAB ENTERPRISES, INC.AND SHALL</text>
</g>
<g font-size="2.6">
<text x="215.9" y="241.8">1/</text>
<text x="217.4" y="242.7">2</text>
<text x="219.3" y="251.1">13/</text>
<text x="222" y="252.1">16</text>
</g>
<g font-size="2.5">
<text x="11.7" y="237.1" transform="rotate(-90 11.7 237.1)">03:32:01</text>
<text x="11.8" y="244.4" transform="rotate(-90 11.8 244.4)">2025</text>
<text x="11.8" y="250.1" transform="rotate(-90 11.8 250.1)">Jul 29</text>
<text x="11.9" y="265.8" transform="rotate(-90 11.9 265.8)">PRINTED ON</text>
</g>
</svg>
